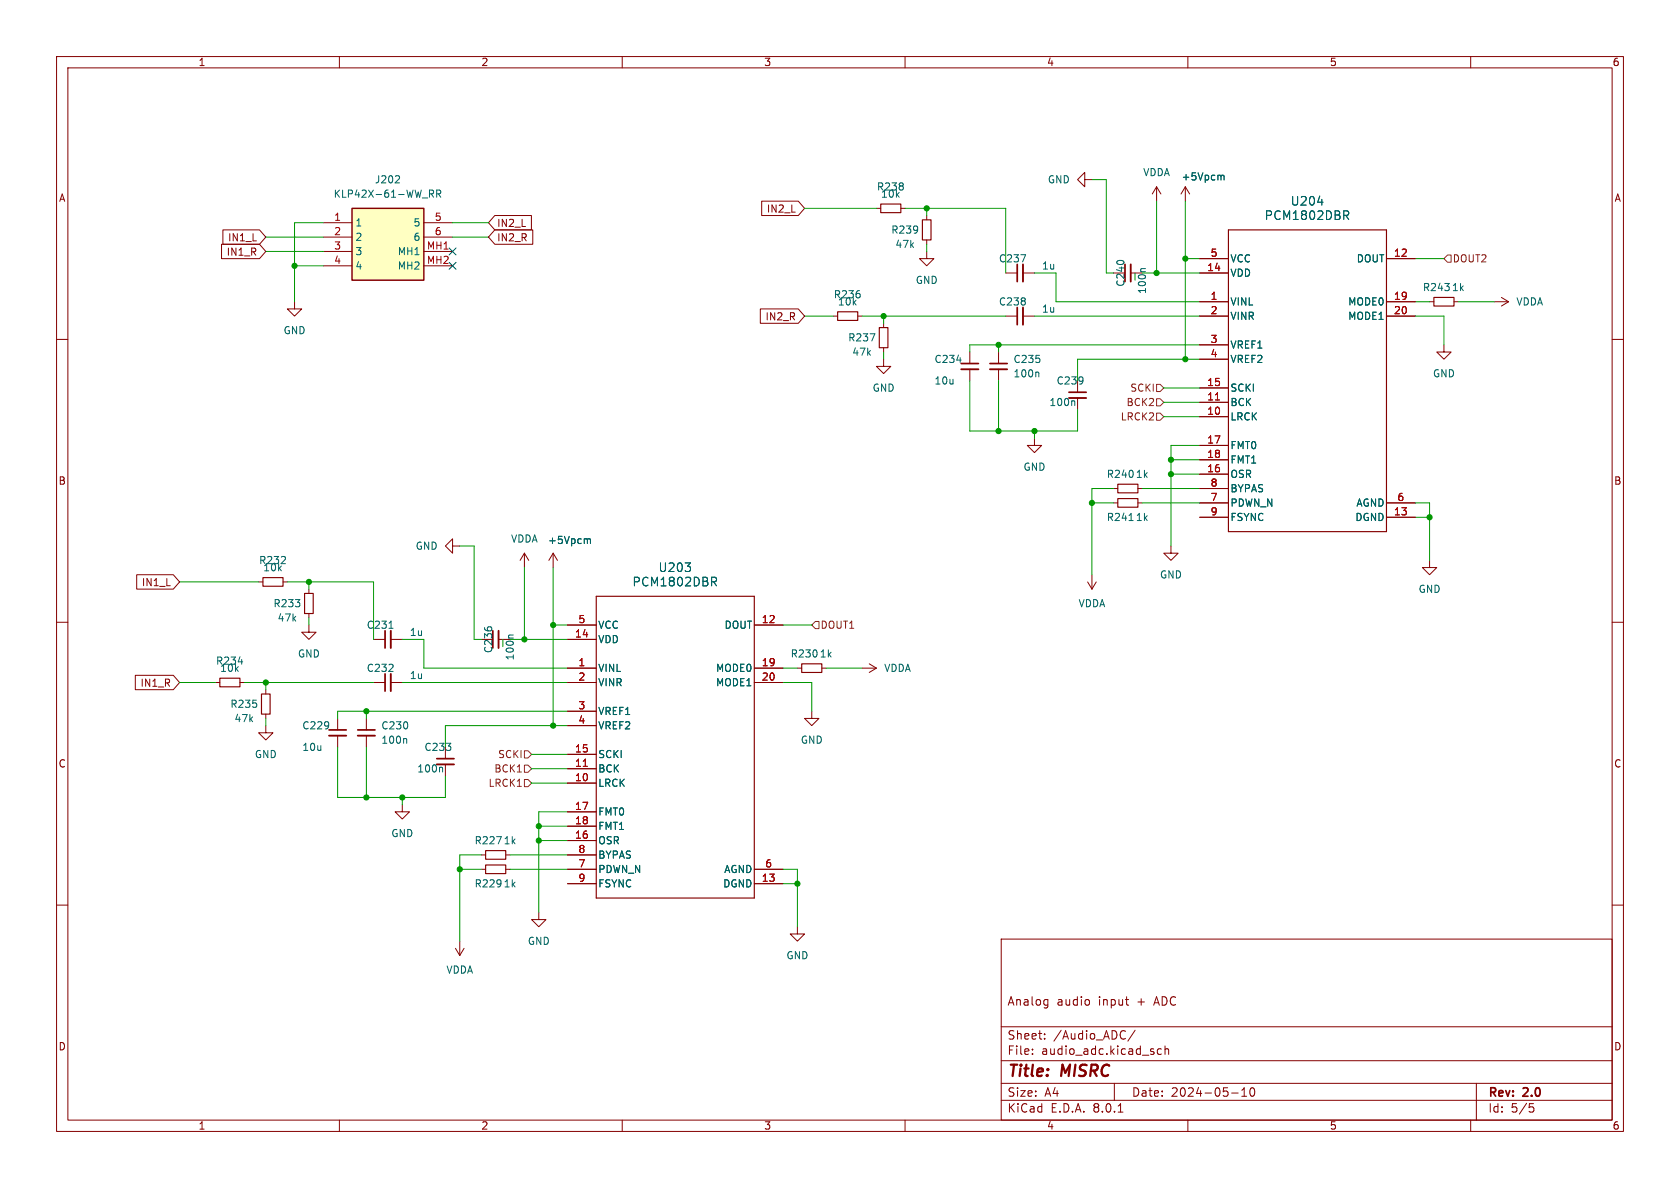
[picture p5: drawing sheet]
<svg xmlns="http://www.w3.org/2000/svg" width="297mm" height="210mm" viewBox="0 0 297 210" stroke-linecap="round" stroke-linejoin="round" font-family="sans-serif">
<g fill="none" stroke="#840000" stroke-width=".18">
<path d="M10 10h277v190h-277zM12 12h273v186h-273zM60 10v2M110 10v2M160 10v2M210 10v2M260 10v2M209.5 33l-.7 1.3M209.5 33v2.6M209.5 33l.8 1.3M10 60h2M52.1 53.3v1.3h1.2l-1.2 1.3-1.3-1.3h1.3"/>
<path d="M163.8 44.5v1.2h1.3l-1.3 1.3-1.2-1.3h1.2M285 60h2M80 96.5v-1.2l-1.3 1.2 1.3 1.3v-1.3h1.3M92.7 97.8l-.8 1.3M92.7 97.8v2.5M92.7 97.8l.8 1.3M97.8 97.8l-.8 1.3M97.8 97.8v2.5M97.8 97.8l.8 1.3M196.8 86.4h.8M201.2 86.4h.7M10 110h2"/>
<path d="M54.6 110.5v1.3h1.3l-1.3 1.2-1.3-1.2h1.3M66 113h2.1M69.1 113h2M85.1 113h2M88.1 113h2.1M100.3 113h5.1M100.3 118.1h5.1M100.3 110.5h5.1M133.3 118.1h5.1M133.3 110.5h5.1M141 118.1h.7M145.3 118.1h.7"/>
<path d="M152.4 118.1h2.5M153.7 117.3l1.2 .8M154.9 118.1l-1.2 .8M285 110h2M38.1 120.7h.8M42.4 120.7h.8M47 128.3v1.2h1.3l-1.3 1.3-1.3-1.3h1.3M47 121.9v.8M47 126.2v.8M59.7 127v2M59.7 130v2.1M66 120.7h2.1"/>
<path d="M69.1 120.7h2M100.3 120.7h5.1M100.3 138.4h5.1M100.3 135.9h5.1M100.3 133.4h5.1M100.3 125.7h5.1M100.3 128.3h5.1M133.3 120.7h5.1M143.5 125.7v1.3h1.3l-1.3 1.3-1.3-1.3h1.3M10 160h2M71.1 142.2v1.3h1.3l-1.3 1.3-1.3-1.3h1.3M100.3 156.2h5.1"/>
<path d="M100.3 148.6h5.1M100.3 143.5h5.1M100.3 146.1h5.1M100.3 153.7h5.1M100.3 151.1h5.1M133.3 156.2h5.1M133.3 153.7h5.1M285 160h2M95.2 161.3v1.3h1.3l-1.3 1.2-1.2-1.2h1.2M141 163.8v1.3h1.2l-1.2 1.3-1.3-1.3h1.3M177 166h108v32h-108zM185.1 176.7l.1 .1"/>
<path d="M185.2 176.7v1.2l-.1 .2M185.2 177.6l-.1 .1M192.5 176.8v.8M199 176.7h.5M199.4 177.7h.1M60 198v2M110 198v2M160 198v2M177 194.5h108M177 191.5h108M177 187.5h108M177 181.5h108"/>
<path d="M182.5 186.3v.1M182.5 185.5v.1M184.7 183.6v.1M184.7 182.8v.1M197 191.5v3M197.7 196.6h.8M200.7 182.1l-1.3 2M205.3 185.5l-.4-.1-.3 .3v.4l.1 .2h.6M206 185.5l.2-.1 .3 .1 .1 .9M206 184.9v1.5M210 198v2M217.7 193.2h1.2"/>
<path d="M219.5 193.8h.9M219.5 192.7l.5-.4v1.5M221.2 192.4l.1-.1a.81 .81 0 0 1 .6 .6 .81 .81 0 0 1-.3 .8l-.1 .1a.81 .81 0 0 1-.6-.6 .81 .81 0 0 1 .3-.8zM260 198v2M261 191.5v6.5M270.4 195.1h.7M270.5 195.7h.4l.3 .3-.2 .5-.5 .1"/>
</g>
<path d="M69.1 111.5v3.1M69.1 119.1v3.1M88.1 111.5v3.1M58.2 130h3" fill="none" stroke="#840000" stroke-width=".33"/>
<path d="M68.1 111.5v3.1M68.1 119.1v3.1M87.1 111.5v3.1M58.2 129h3" fill="none" stroke="#840000" stroke-width=".3"/>
<path d="M215.8 31l.1 .2M215.9 31.2v.6M215.9 31.2l.1-.2h.3l.1 .8M103.8 95.3v.1M103.8 95.4v.7M103.8 95.4l.2-.2 .3 .1 .1 .8M42.1 117h.8M68.8 111.1h.7M90.7 112.3h-.6l-.2 .1M125.8 102h.6l.3 .3-.2 .5h-.7M126.2 102.8l.5 .8" fill="none" stroke="#006464" stroke-width=".18"/>
<path d="M197.6 85.6h3.6v1.5h-3.6zM38.9 119.9h3.5v1.5h-3.5zM105.4 105.4h27.9v53.4h-27.9zM141.7 117.3h3.6v1.6h-3.6zM46.2 122.7h1.6v3.5h-1.6z" fill="none" stroke="#840000" stroke-width=".2"/>
<path d="M103.1 135.5h.7" fill="none" stroke="#a90000" stroke-width=".18"/>
<path d="M62.2 36.8h12.7v12.7h-12.7z" fill="#ffffc2"/>
<path d="M62.2 36.8h12.7v12.7h-12.7z" fill="none" stroke="#840000" stroke-width=".25"/>
<g fill="none" stroke="#840000" stroke-width=".18">
<path d="M57.1 39.4h5.1M74.9 39.4h5.1M87.5 38.1h6.4v2.5h-6.4l-1.1-1.2zM134.7 35.6h6.4l1.1 1.2-1.1 1.3h-6.4zM154.9 36.8h.8M159.3 36.8h.7M163.8 38.1v.8M191.8 31.8v-1.3l-1.3 1.3 1.3 1.2v-1.2h1.2M204.5 33l-.8 1.3M204.5 33v2.6M204.5 33l.7 1.3M39.2 43.2h6.7l1.1 1.3-1.1 1.2h-6.7z"/>
<path d="M39.4 40.6h6.5l1.1 1.3-1.1 1.3h-6.5zM57.1 41.9h5.1M57.1 44.5h5.1M57.1 47h5.1M74.9 41.9h5.1M74.9 44.5h5.1M74.9 47h5.1M87.5 40.6h6.7v2.6h-6.7l-1.1-1.3zM134.4 54.6h6.7l1.1 1.3-1.1 1.3h-6.7zM147.3 55.9h.8M151.6 55.9h.8M156.2 57.2v.7"/>
<path d="M163.8 42.4v.8M177.8 55.9h2M177.8 48.3h2M180.8 55.9h2.1M180.8 48.3h2.1M196.8 48.3h2.1M199.9 48.3h2M212.1 55.9h5.1M212.1 48.3h5.1M212.1 53.3h5.1M212.1 45.7h5.1M245.1 55.9h5.1"/>
<path d="M245.1 53.3h5.1M245.1 45.7h5.1M252.7 53.3h.8M257 53.3h.8M264.2 53.3h2.5M265.4 52.6l1.3 .7M266.7 53.3l-1.3 .8M156.2 63.5v1.3h1.3l-1.3 1.2-1.3-1.2h1.3M156.2 61.5v.7M171.4 62.2v2.1M171.4 65.3v2M176.5 62.2v2.1"/>
<path d="M176.5 65.3v2M182.9 77.5v1.2h1.2l-1.2 1.3-1.3-1.3h1.3M190.5 67.3v2M190.5 70.4v2M212.1 73.7h5.1M212.1 71.1h5.1M212.1 68.6h5.1M212.1 78.7h5.1M212.1 61h5.1M212.1 63.5h5.1M255.3 61v1.2h1.2l-1.2 1.3-1.3-1.3h1.3M196.8 88.9h.8"/>
<path d="M201.2 88.9h.7M207 96.5v1.3h1.3l-1.3 1.3-1.3-1.3h1.3M212.1 88.9h5.1M212.1 91.4h5.1M212.1 83.8h5.1M212.1 81.3h5.1M212.1 86.4h5.1M245.1 88.9h5.1M245.1 91.4h5.1M252.7 99.1v1.2h1.3l-1.3 1.3-1.2-1.3h1.2M23.9 119.4h6.7l1.1 1.3-1.1 1.2h-6.7zM24.2 101.6h6.4l1.1 1.3-1.1 1.2h-6.4z"/>
<path d="M45.7 102.9h.8M50 102.9h.8M54.6 104.1v.8M54.6 108.5v.7M100.3 118.1h5.1M100.3 110.5h5.1M100.3 113h5.1M133.3 118.1h5.1M133.3 110.5h5.1M192.3 102.9l.7 1.2M193 101.6v2.5M193.8 102.9l-.8 1.2"/>
<path d="M64.8 127v2M64.8 130v2.1M78.7 132.1v2M78.7 135.1v2.1M100.3 138.4h5.1M100.3 135.9h5.1M100.3 133.4h5.1M100.3 120.7h5.1M100.3 125.7h5.1M100.3 128.3h5.1M133.3 120.7h5.1M85.1 151.1h.8"/>
<path d="M85.1 153.7h.8M89.4 151.1h.8M89.4 153.7h.8M100.3 151.1h5.1M100.3 153.7h5.1M100.3 156.2h5.1M100.3 148.6h5.1M100.3 143.5h5.1M100.3 146.1h5.1M133.3 153.7h5.1M133.3 156.2h5.1M80.5 167.6l.8 1.3"/>
<path d="M81.3 166.4v2.5M82 167.6l-.7 1.3"/>
</g>
<g fill="none" stroke="#006464" stroke-width=".18">
<path d="M70.5 31.1l.1 .2v.3l-.8 .7h.8M75.9 33.6h.5l.3 .2-.2 .4-.6 .1M76.2 34.3l.5 .6M77.2 34.3l.6-.1 .1-.2v-.3l-.7-.1v1.3M77.5 34.3l.4 .6M215.8 31l.1 .2M215.9 31.2v.6M215.9 31.2l.1-.2h.3l.1 .8M233 35.7h.9M237.6 37.3h.5l.3 .3-.1 .4-.7 .1M237.9 38.1l.5 .7M153.8 59h.9l-.6 1.3"/>
<path d="M180.5 45h.8l-.5 1.3M202.5 47.5h-.7l-.1 .2M169.1 63.7h.8M183.5 65.8l.2 .2v.6M189.8 70.9l.2 .1v.7M103.8 95.3v.1M103.8 95.4v.7M103.8 95.4l.2-.2 .3 .1 .1 .8M199.6 92h.7M125.8 102h.6l.3 .3-.2 .5h-.7M126.2 102.8l.5 .8M71.7 130.5l.2 .2v.7"/>
<path d="M78.1 135.6l.1 .2v.7M87.8 147.9h.8l-.5 1.3"/>
</g>
<path d="M180.8 46.7v3.1M180.8 54.4v3M199.9 46.7v3.1M169.9 65.3h3.1M175 65.3h3.1M189 70.4h3M63.2 130h3.1M77.2 135.1h3.1" fill="none" stroke="#840000" stroke-width=".33"/>
<path d="M179.8 46.7v3.1M179.8 54.4v3M198.9 46.7v3.1M169.9 64.3h3.1M175 64.3h3.1M189 69.3h3M63.2 129h3.1M77.2 134.1h3.1" fill="none" stroke="#840000" stroke-width=".3"/>
<path d="M155.7 36.1h3.6v1.5h-3.6zM163.1 38.9h1.5v3.5h-1.5zM148.1 55.1h3.5v1.5h-3.5zM155.4 57.9h1.6v3.6h-1.6zM217.2 40.6h27.9v53.4h-27.9zM253.5 52.6h3.5v1.5h-3.5zM197.6 88.1h3.6v1.6h-3.6zM46.5 102.1h3.5v1.5h-3.5zM53.8 104.9h1.6v3.6h-1.6zM85.9 150.4h3.5v1.5h-3.5zM85.9 152.9h3.5v1.5h-3.5z" fill="none" stroke="#840000" stroke-width=".2"/>
<path d="M214.9 70.7h.7M103.1 135.5h.7" fill="none" stroke="#a90000" stroke-width=".18"/>
<path d="M255.9 45.1h.6v1.3h-.6l-.6-.7zM204.5 67.9h.6l.6 .7-.6 .6h-.6zM204.5 73h.6l.6 .7-.6 .6h-.6zM204.5 70.5h.6l.6 .6-.6 .7h-.6zM144.1 109.9h.7v1.2h-.7l-.6-.6zM92.7 137.8h.6l.7 .6-.7 .7h-.6zM92.7 135.3h.6l.7 .6-.7 .6h-.6zM92.7 132.7h.6l.7 .7-.7 .6h-.6z" fill="none" stroke="#725600" stroke-width=".18"/>
<g fill="none" stroke="#009600" stroke-width=".18">
<path d="M57.1 39.4h-5v13.9M80 39.4h6.4M142.2 36.8h12.7M160 36.8h17.8v11.5M163.8 36.8v1.3M193 31.8h2.6v16.5h1.2M204.5 35.6v12.7M209.5 35.6v27.9M47 41.9h10.1M47 44.5h10.1M52.1 47h5M80 41.9h6.4"/>
<path d="M142.2 55.9h5.1M152.4 55.9h25.4M156.2 55.9v1.3M163.8 43.2v1.3M182.9 48.3h3.8v5h25.4M182.9 55.9h29.2M200.7 48.3v1.2M201.9 48.3h10.2M209.5 45.7h2.6M250.2 45.7h5.1M250.2 53.3h2.5M250.2 55.9h5.1v5.1"/>
<path d="M257.8 53.3h6.4M156.2 62.2v1.3M171.4 67.3v8.9h19.1v-3.8M176.5 61v1.2M176.5 67.3v8.9M182.9 76.2v1.3M205.7 73.7h6.4M205.7 71.1h6.4M205.7 68.6h6.4M212.1 78.7h-5.1v17.8M212.1 61h-40.7v1.2M212.1 63.5h-21.6v3.8"/>
<path d="M81.3 96.5h2.5v16.5h1.3M193 88.9h3.8M196.8 86.4h-3.8v15.2M201.9 88.9h10.2M201.9 86.4h10.2M207 81.3h5.1M207 83.8h5.1M250.2 88.9h2.5v10.2M250.2 91.4h2.5M31.7 102.9h14M50.8 102.9h15.2v10.1M54.6 102.9v1.2"/>
<path d="M54.6 109.2v1.3M71.1 113h3.8v5.1h25.4M88.9 113v1.3M90.2 113h10.1M92.7 100.3v12.7M97.8 100.3v28M97.8 110.5h2.5M138.4 110.5h5.1M138.4 118.1h2.6M146 118.1h6.4M31.7 120.7h6.4M43.2 120.7h22.8"/>
<path d="M47 120.7v1.2M47 127v1.3M59.7 132.1v8.9h19v-3.8M64.8 125.7v1.3M64.8 132.1v8.9M71.1 120.7h29.2M94 138.4h6.3M94 135.9h6.3M94 133.4h6.3M100.3 125.7h-40.6v1.3M100.3 128.3h-21.6v3.8M138.4 120.7h5.1v5"/>
<path d="M71.1 141v1.2M81.3 153.7h3.8M85.1 151.1h-3.8v15.3M90.2 153.7h10.1M90.2 151.1h10.1M95.2 146.1h5.1M95.2 148.6h5.1M100.3 143.5h-5.1v17.8M138.4 153.7h2.6v10.1M138.4 156.2h2.6"/>
</g>
<path d="M79.4 43.8l1.2 1.3M79.4 46.4l1.2 1.2M80.6 43.8l-1.2 1.3M80.6 46.4l-1.2 1.2" fill="none" stroke="#000084" stroke-width=".18"/>
<g fill="#009600" stroke="#009600" stroke-width=".18">
<circle cx="207" cy="81.3" r=".46"/>
<circle cx="207" cy="83.8" r=".46"/>
<circle cx="193" cy="88.9" r=".46"/>
<circle cx="182.9" cy="76.2" r=".46"/>
<circle cx="252.7" cy="91.4" r=".46"/>
<circle cx="47" cy="120.7" r=".46"/>
<circle cx="64.8" cy="125.7" r=".46"/>
<circle cx="64.8" cy="141" r=".46"/>
<circle cx="71.1" cy="141" r=".46"/>
<circle cx="95.2" cy="146.1" r=".46"/>
<circle cx="97.8" cy="128.3" r=".46"/>
<circle cx="54.6" cy="102.9" r=".46"/>
<circle cx="52.1" cy="47" r=".46"/>
<circle cx="92.7" cy="113" r=".46"/>
<circle cx="209.5" cy="45.7" r=".46"/>
<circle cx="204.5" cy="48.3" r=".46"/>
<circle cx="209.5" cy="63.5" r=".46"/>
<circle cx="176.5" cy="76.2" r=".46"/>
<circle cx="163.8" cy="36.8" r=".46"/>
<circle cx="176.5" cy="61" r=".46"/>
<circle cx="156.2" cy="55.9" r=".46"/>
<circle cx="97.8" cy="110.5" r=".46"/>
<circle cx="95.2" cy="148.6" r=".46"/>
<circle cx="141" cy="156.2" r=".46"/>
<circle cx="81.3" cy="153.7" r=".46"/>
</g>
<g font-size="2.8" fill="#840000">
<text x="178" y="190.9">Title:</text>
<text x="187.7" y="190.9">MISRC</text>
</g>
<g font-size="2.1" fill="#006464">
<text x="223.5" y="39.1">PCM1802DBR</text>
<text x="228.1" y="36.6">U204</text>
<text x="116.3" y="101.3">U203</text>
<text x="111.7" y="103.9">PCM1802DBR</text>
</g>
<g font-size="2.1" fill="#840000">
<text x="178" y="178">Analog</text>
<text x="186.8" y="178">audio</text>
<text x="194.2" y="178">input</text>
<text x="201.2" y="178">+</text>
<text x="204.3" y="178">ADC</text>
<text x="178" y="184">Sheet:</text>
<text x="186.2" y="184">/Audio_ADC/</text>
<text x="178" y="186.7">File:</text>
<text x="184.1" y="186.7">audio_adc.kicad_sch</text>
<text x="178" y="196.9">KiCad</text>
<text x="178" y="194.1">Size:</text>
<text x="184.7" y="194.1">A4</text>
<text x="185.7" y="196.9">E.D.A.</text>
<text x="193.3" y="196.9">8.0.1</text>
<text x="200" y="194.1">Date:</text>
<text x="207" y="194.1">2024-05-10</text>
<text x="263" y="194.3">Rev:</text>
<text x="263" y="196.9">Id:</text>
<text x="267.1" y="196.9">5/5</text>
<text x="269.4" y="194.3">2.0</text>
</g>
<g font-size="1.8" fill="#840000">
<text x="35" y="11.9">1</text>
<text x="85" y="11.9">2</text>
<text x="135" y="11.9">3</text>
<text x="185" y="11.9">4</text>
<text x="235" y="11.9">5</text>
<text x="285" y="11.9">6</text>
<text x="10.3" y="35.9">A</text>
<text x="285.3" y="35.9">A</text>
<text x="87.8" y="40.3">IN2_L</text>
<text x="135.5" y="37.8">IN2_L</text>
<text x="40" y="45.4">IN1_R</text>
<text x="40.2" y="42.9">IN1_L</text>
<text x="87.8" y="42.9">IN2_R</text>
<text x="135.2" y="56.8">IN2_R</text>
<text x="10.3" y="85.9">B</text>
<text x="285.3" y="85.9">B</text>
<text x="25" y="103.8">IN1_L</text>
<text x="24.7" y="121.6">IN1_R</text>
<text x="10.3" y="135.9">C</text>
<text x="285.3" y="135.9">C</text>
<text x="10.3" y="185.9">D</text>
<text x="285.3" y="185.9">D</text>
<text x="35" y="199.9">1</text>
<text x="85" y="199.9">2</text>
<text x="135" y="199.9">3</text>
<text x="185" y="199.9">4</text>
<text x="235" y="199.9">5</text>
<text x="285" y="199.9">6</text>
</g>
<g font-size="1.8" fill="#006464">
<text x="58.9" y="35.2">KLP42X-61-WW_RR</text>
<text x="66.2" y="32.6">J202</text>
<text x="154.9" y="33.9">R238</text>
<text x="155.7" y="35.2">10k</text>
<text x="185.1" y="32.6">GND</text>
<text x="202" y="31.3">VDDA</text>
<text x="208.8" y="32.1">+5Vpcm</text>
<text x="62.7" y="40.2">1</text>
<text x="73" y="40.2">5</text>
<text x="157.5" y="41.5">R239</text>
<text x="62.7" y="42.8">2</text>
<text x="62.7" y="45.3">3</text>
<text x="62.7" y="47.9">4</text>
<text x="70.2" y="45.3">MH1</text>
<text x="70.2" y="47.9">MH2</text>
<text x="73" y="42.8">6</text>
<text x="158.2" y="44">47k</text>
<text x="176.5" y="46.6">C237</text>
<text x="184.1" y="47.9">1u</text>
<text x="217.4" y="46.6">VCC</text>
<text x="239.8" y="46.6">DOUT</text>
<text x="147.3" y="52.9">R236</text>
<text x="161.8" y="50.4">GND</text>
<text x="199" y="50.8" transform="rotate(-90 199 50.8)">C240</text>
<text x="202.8" y="52.1" transform="rotate(-90 202.8 52.1)">100n</text>
<text x="217.4" y="49.1">VDD</text>
<text x="251.4" y="51.7">R243</text>
<text x="256.6" y="51.7">1k</text>
<text x="50" y="59.3">GND</text>
<text x="148" y="54.2">10k</text>
<text x="176.5" y="54.2">C238</text>
<text x="184.1" y="55.5">1u</text>
<text x="217.4" y="54.2">VINL</text>
<text x="217.4" y="56.7">VINR</text>
<text x="238.2" y="54.2">MODE0</text>
<text x="238.2" y="56.7">MODE1</text>
<text x="268" y="54.2">VDDA</text>
<text x="149.8" y="60.6">R237</text>
<text x="150.6" y="63.1">47k</text>
<text x="165.1" y="64.4">C234</text>
<text x="179.1" y="64.4">C235</text>
<text x="217.4" y="61.8">VREF1</text>
<text x="217.4" y="64.4">VREF2</text>
<text x="154.2" y="69.4">GND</text>
<text x="165.1" y="68.2">10u</text>
<text x="179.1" y="66.9">100n</text>
<text x="185.4" y="72">100n</text>
<text x="186.7" y="68.2">C239</text>
<text x="217.4" y="72">BCK</text>
<text x="217.4" y="69.4">SCKI</text>
<text x="253.2" y="66.9">GND</text>
<text x="217.4" y="74.5">LRCK</text>
<text x="180.8" y="83.4">GND</text>
<text x="217.4" y="79.6">FMT0</text>
<text x="217.4" y="82.1">FMT1</text>
<text x="195.6" y="84.7">R240</text>
<text x="200.7" y="84.7">1k</text>
<text x="217.4" y="84.7">OSR</text>
<text x="217.4" y="89.8">PDWN_N</text>
<text x="217.4" y="87.2">BYPAS</text>
<text x="239.7" y="89.8">AGND</text>
<text x="195.6" y="92.3">R241</text>
<text x="200.7" y="92.3">1k</text>
<text x="217.4" y="92.3">FSYNC</text>
<text x="239.5" y="92.3">DGND</text>
<text x="45.7" y="99.9">R232</text>
<text x="46.4" y="101.2">10k</text>
<text x="73.4" y="97.4">GND</text>
<text x="90.2" y="96.1">VDDA</text>
<text x="96.8" y="96.4">+5Vpcm</text>
<text x="48.2" y="107.5">R233</text>
<text x="190.6" y="107.5">VDDA</text>
<text x="205" y="102.5">GND</text>
<text x="250.7" y="105">GND</text>
<text x="49" y="110.1">47k</text>
<text x="64.7" y="111.4">C231</text>
<text x="72.4" y="112.6">1u</text>
<text x="105.7" y="113.9">VDD</text>
<text x="105.7" y="111.4">VCC</text>
<text x="128" y="111.4">DOUT</text>
<text x="38.1" y="117.7">R234</text>
<text x="38.8" y="119">10k</text>
<text x="52.6" y="116.4">GND</text>
<text x="64.7" y="119">C232</text>
<text x="87.2" y="115.6" transform="rotate(-90 87.2 115.6)">C236</text>
<text x="91" y="116.8" transform="rotate(-90 91 116.8)">100n</text>
<text x="105.7" y="119">VINL</text>
<text x="126.5" y="119">MODE0</text>
<text x="139.7" y="116.4">R230</text>
<text x="144.8" y="116.4">1k</text>
<text x="156.2" y="119">VDDA</text>
<text x="40.6" y="125.3">R235</text>
<text x="72.4" y="120.2">1u</text>
<text x="105.7" y="121.5">VINR</text>
<text x="126.5" y="121.5">MODE1</text>
<text x="41.4" y="127.9">47k</text>
<text x="53.3" y="129.1">C229</text>
<text x="67.3" y="129.1">C230</text>
<text x="67.3" y="131.7">100n</text>
<text x="105.7" y="126.6">VREF1</text>
<text x="105.7" y="129.1">VREF2</text>
<text x="141.5" y="131.7">GND</text>
<text x="45" y="134.2">GND</text>
<text x="53.3" y="132.9">10u</text>
<text x="73.7" y="136.8">100n</text>
<text x="74.9" y="132.9">C233</text>
<text x="105.7" y="136.8">BCK</text>
<text x="105.7" y="134.2">SCKI</text>
<text x="105.7" y="139.3">LRCK</text>
<text x="69.1" y="148.2">GND</text>
<text x="83.8" y="149.5">R227</text>
<text x="88.9" y="149.5">1k</text>
<text x="105.7" y="149.5">OSR</text>
<text x="105.7" y="144.4">FMT0</text>
<text x="105.7" y="146.9">FMT1</text>
<text x="105.7" y="154.5">PDWN_N</text>
<text x="105.7" y="152">BYPAS</text>
<text x="127.9" y="154.5">AGND</text>
<text x="83.8" y="157.1">R229</text>
<text x="88.9" y="157.1">1k</text>
<text x="105.7" y="157.1">FSYNC</text>
<text x="127.8" y="157.1">DGND</text>
<text x="93.2" y="167.2">GND</text>
<text x="78.8" y="172.3">VDDA</text>
<text x="138.9" y="169.8">GND</text>
</g>
<g font-size="1.8" fill="#a90000">
<text x="59" y="39.1">1</text>
<text x="59" y="41.7">2</text>
<text x="76.8" y="39.1">5</text>
<text x="76.8" y="41.7">6</text>
<text x="59" y="44.2">3</text>
<text x="59" y="46.7">4</text>
<text x="75.4" y="44.2">MH1</text>
<text x="75.4" y="46.7">MH2</text>
<text x="213.9" y="45.5">5</text>
<text x="246.3" y="45.5">12</text>
<text x="213.3" y="48">14</text>
<text x="213.9" y="53.1">1</text>
<text x="246.3" y="53.1">19</text>
<text x="213.9" y="55.6">2</text>
<text x="246.3" y="55.6">20</text>
<text x="213.9" y="60.7">3</text>
<text x="213.9" y="63.2">4</text>
<text x="213.3" y="70.9">11</text>
<text x="213.3" y="68.3">15</text>
<text x="213.3" y="73.4">10</text>
<text x="213.3" y="83.6">16</text>
<text x="213.3" y="78.5">17</text>
<text x="213.3" y="81">18</text>
<text x="213.9" y="88.6">7</text>
<text x="213.9" y="86.1">8</text>
<text x="246.9" y="88.6">6</text>
<text x="213.9" y="91.2">9</text>
<text x="246.3" y="91.2">13</text>
<text x="101.6" y="112.8">14</text>
<text x="102.2" y="110.2">5</text>
<text x="134.6" y="110.2">12</text>
<text x="102.2" y="117.9">1</text>
<text x="134.6" y="117.9">19</text>
<text x="102.2" y="120.4">2</text>
<text x="102.2" y="125.5">3</text>
<text x="134.6" y="120.4">20</text>
<text x="102.2" y="128">4</text>
<text x="101.6" y="135.6">11</text>
<text x="101.6" y="133.1">15</text>
<text x="101.6" y="138.2">10</text>
<text x="101.6" y="143.3">17</text>
<text x="101.6" y="148.3">16</text>
<text x="101.6" y="145.8">18</text>
<text x="102.2" y="153.4">7</text>
<text x="102.2" y="150.9">8</text>
<text x="102.2" y="156">9</text>
<text x="134.6" y="156">13</text>
<text x="135.2" y="153.4">6</text>
</g>
<g font-size="1.8" fill="#725600">
<text x="256.7" y="46.6">DOUT2</text>
<text x="199.1" y="72">BCK2</text>
<text x="199.7" y="69.4">SCKI</text>
<text x="198" y="74.5">LRCK2</text>
<text x="145" y="111.4">DOUT1</text>
<text x="87.3" y="136.8">BCK1</text>
<text x="88" y="134.2">SCKI</text>
<text x="86.3" y="139.3">LRCK1</text>
</g>
</svg>
